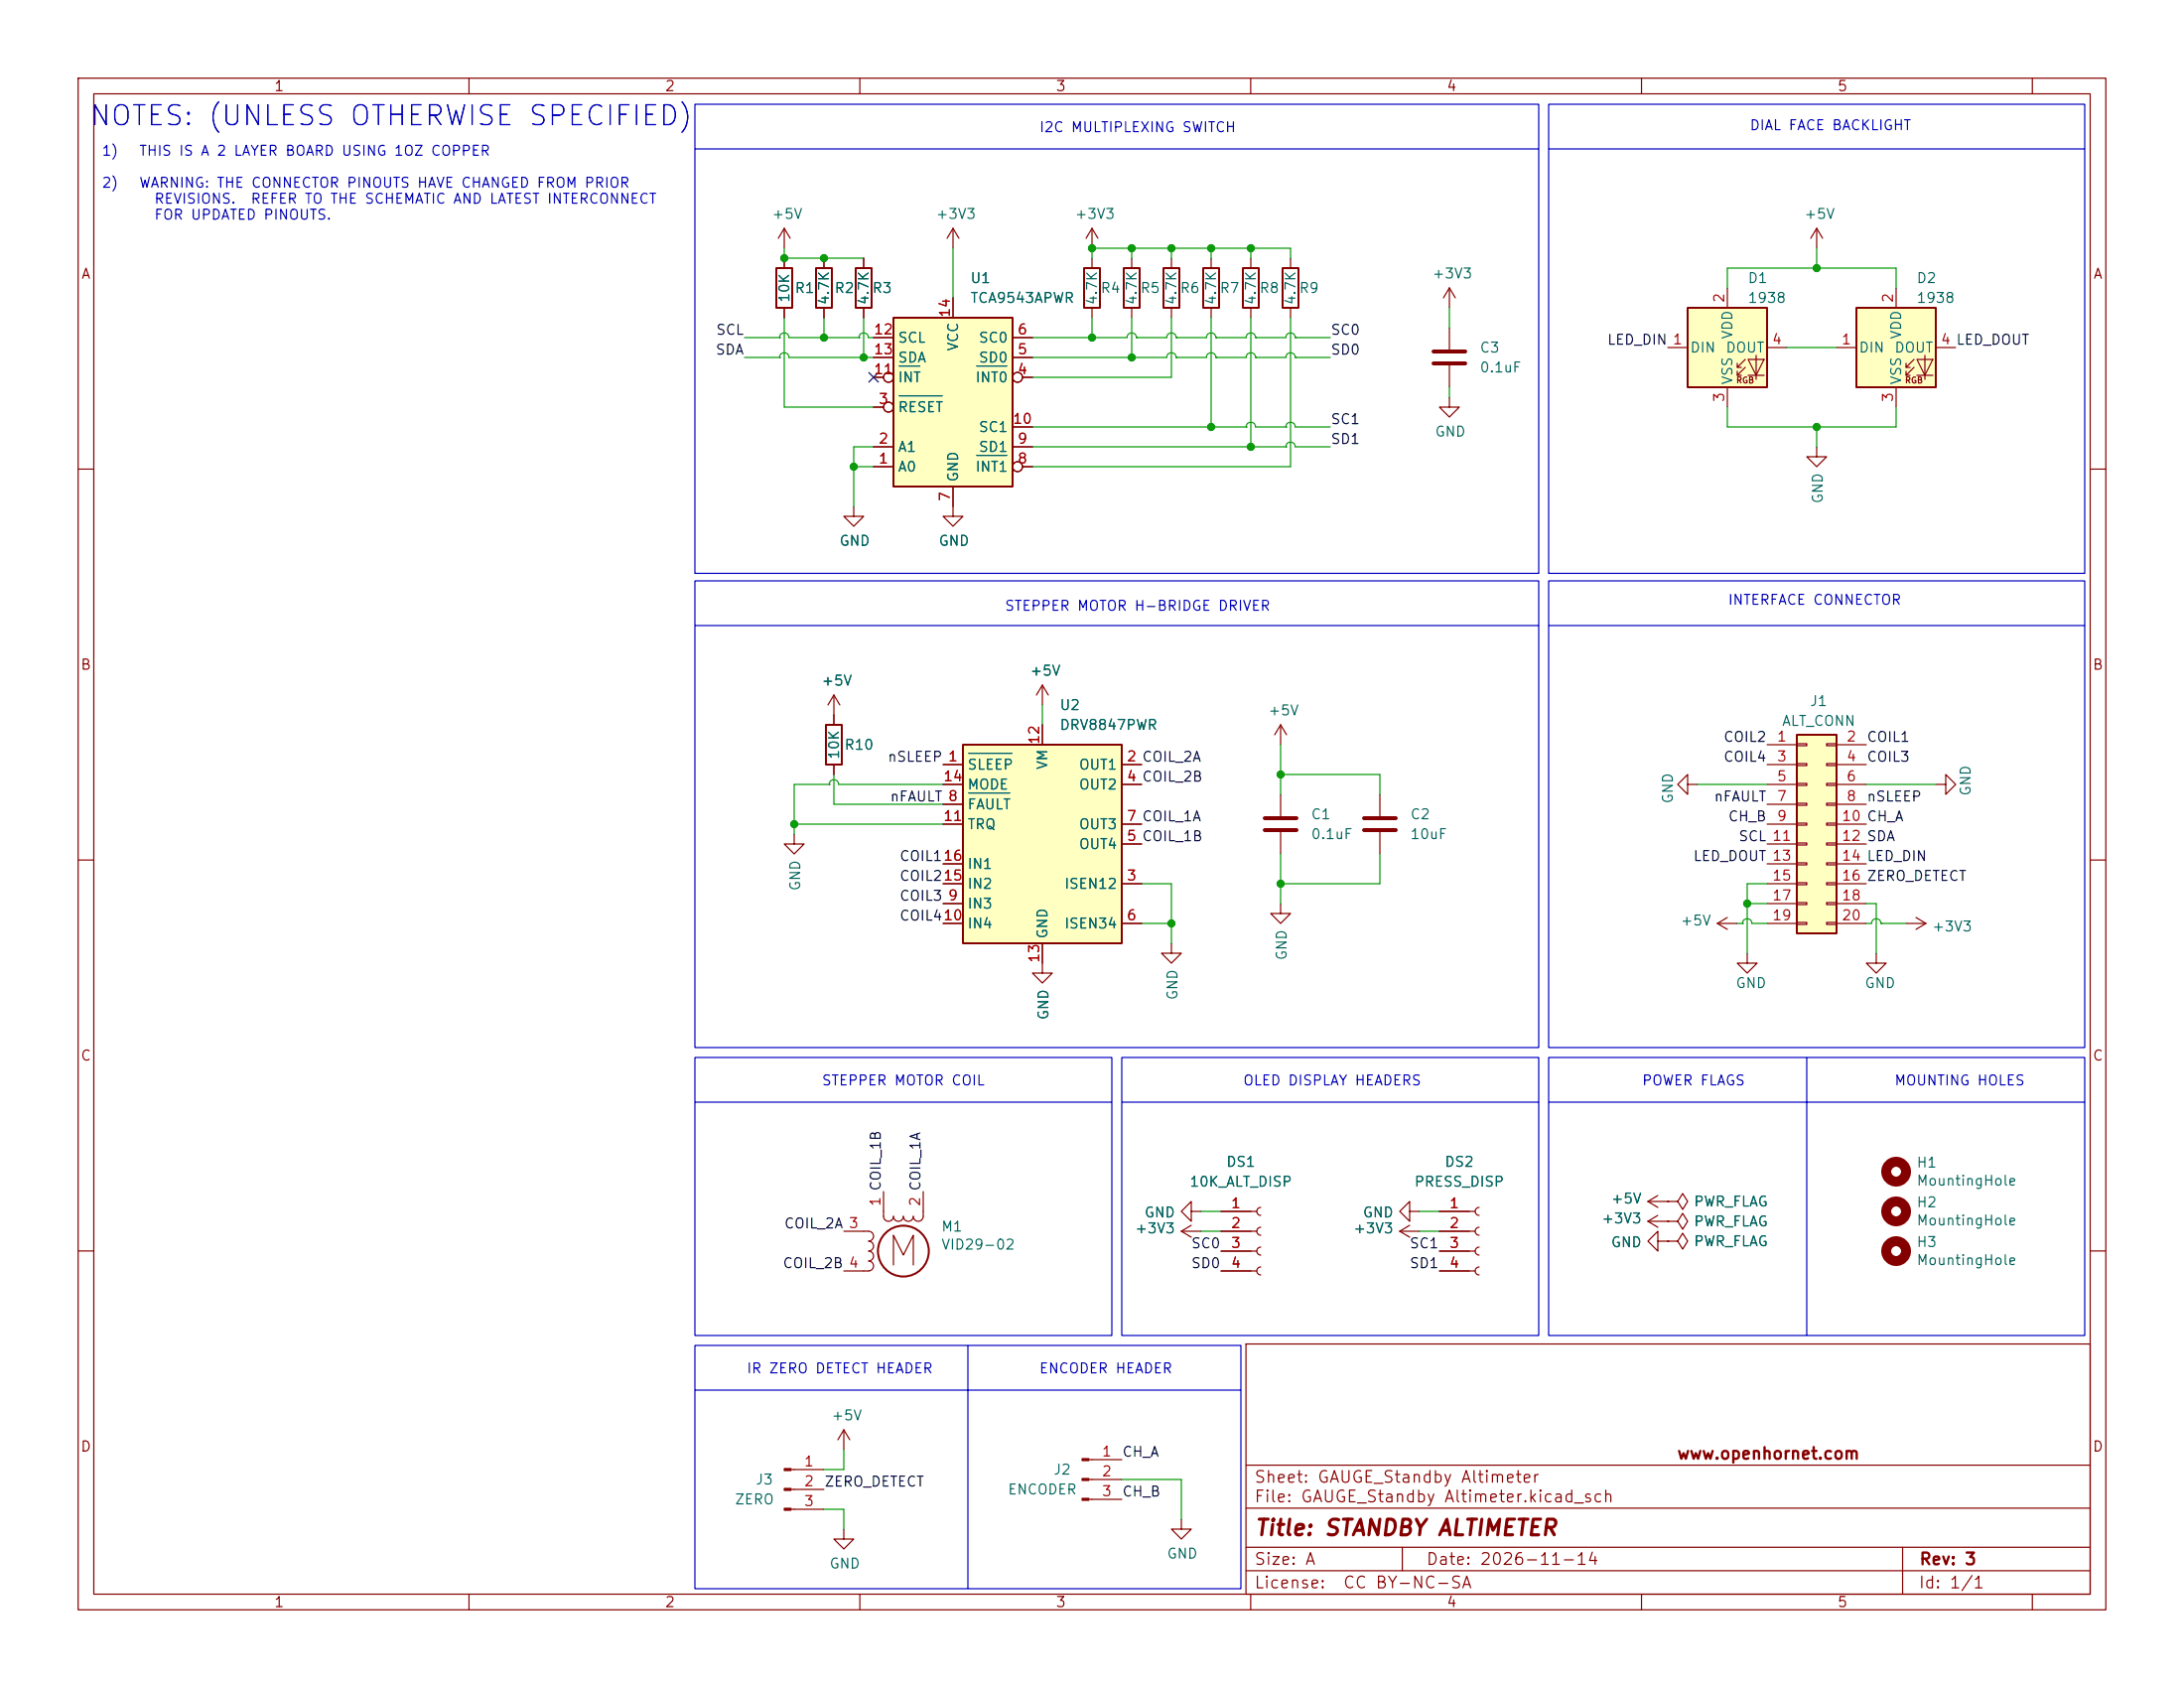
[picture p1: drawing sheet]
<svg xmlns="http://www.w3.org/2000/svg" width="279mm" height="216mm" viewBox="0 0 279 216" stroke-linecap="round" stroke-linejoin="round" font-family="sans-serif">
<g fill="none" stroke="#840000" stroke-width=".15">
<path d="M10 10h259.4v195.9h-259.4zM12 12h255.4v191.9h-255.4zM60 10v2M110 10v2M160 10v2M210 10v2M260 10v2M10 60h2M121.9 64.8v1.2h1.3l-1.3 1.3-1.3-1.3h1.3M267.4 60h2M10 110h2M267.4 110h2"/>
<path d="M180.3 154.9v-1.2l-1.2 1.2 1.2 1.3v-1.3h1.3M10 160h2M159.4 171.9h108v32h-108zM267.4 160h2M159.4 197.9h108M159.4 192.9h108M159.4 187.4h108M179.4 197.9v3M243.4 197.9v6M60 203.9v2M110 203.9v2M159.4 200.9h108"/>
<path d="M160 203.9v2M210 203.9v2M260 203.9v2"/>
</g>
<path d="M114.3 40.6h15.2v21.6h-15.2z" fill="#ffffc2"/>
<path d="M99.3 34.3h2v5.1h-2zM109.5 34.3h2v5.1h-2zM114.3 40.6h15.2v21.6h-15.2z" fill="none" stroke="#840000" stroke-width=".25"/>
<g fill="none" stroke="#840000" stroke-width=".15">
<path d="M100.3 33v1.3M100.3 39.4v1.2M110.5 33v1.3M110.5 39.4v1.2M121.9 38.1v2.5M185.4 36.8l-.7 1.3M185.4 36.8l.8 1.3M185.4 36.8v2.6M111.8 59.7h2.5M111.8 57.2h2.5M111.8 52.1h1.2M111.8 48.3h1.2"/>
<path d="M111.8 45.7h2.5M111.8 43.2h2.5M129.5 57.2h2.6M129.5 45.7h2.6M129.5 43.2h2.6M129.5 54.6h2.6M130.8 59.7h1.3M130.8 48.3h1.3M121.9 62.2v2.6M163.8 92.7l-.7 1.3M163.8 92.7l.8 1.3M163.8 92.7v2.6"/>
<path d="M163.8 101.6v2.8M163.8 106.4v2.8M176.5 101.6v2.8M176.5 106.4v2.8M149.9 120.7v1.2h1.2l-1.2 1.3-1.3-1.3h1.3M151.1 157.5h2.6M151.1 157.5l1.3 .7M152.4 154.9v-1.2l-1.3 1.2 1.3 1.3v-1.3h1.3M152.4 156.7l-1.3 .8M179.1 157.5l1.2 .7M179.1 157.5h2.5M180.3 156.7l-1.2 .8"/>
<path d="M184.1 157.5h4.6M184.1 154.9h4.6M189.2 154.4a.51 .51 0 0 0-.5 .5 .51 .51 0 0 0 .5 .5M189.2 157a.51 .51 0 0 0-.5 .5 .51 .51 0 0 0 .5 .5M189.2 159.5a.51 .51 0 0 0-.5 .5 .51 .51 0 0 0 .5 .5M184.1 160h4.6M184.1 162.6h4.6M189.2 162.1a.51 .51 0 0 0-.5 .5 .51 .51 0 0 0 .5 .5"/>
<circle cx="113.7" cy="48.3" r=".63"/>
<circle cx="113.7" cy="52.1" r=".63"/>
<circle cx="130.2" cy="48.3" r=".63"/>
<circle cx="130.2" cy="59.7" r=".63"/>
</g>
<path d="M115 50.6h5.5M115 46.8h2.7M124.9 46.8h3.9M124.9 58.2h3.9" fill="none" stroke="#006464" stroke-width=".15"/>
<path d="M161.8 104.6h4.1M161.8 106.2h4.1M174.5 104.6h4.1M174.5 106.2h4.1" fill="none" stroke="#840000" stroke-width=".51"/>
<path d="M215.9 39.4h10.2v10.1h-10.2z" fill="#ffffc2"/>
<g fill="none" stroke="#840000" stroke-width=".15">
<path d="M139.7 29.2l-.8 1.3M139.7 29.2l.8 1.3M139.7 29.2v2.6M149.9 33v1.3M149.9 39.4v1.2M154.9 33v1.3M154.9 39.4v1.2M160 33v1.3M160 39.4v1.2M165.1 33v1.3M165.1 39.4v1.2M221 36.8v2.6"/>
<path d="M185.4 50.8v1.3h1.3l-1.3 1.2-1.3-1.2h1.3M185.4 41.9v2.8M185.4 46.7v2.8M213.4 44.5h2.5M221 49.5v2.6M222.2 47h.6M222.2 48h.6M223.3 46l-1.1 1v-.5M223.3 47l-1.1 1v-.5M223.6 46h2.1l-1 2zM223.6 48h2.1M224.7 45.5v3"/>
<path d="M226.1 44.5h2.5M109.2 64.8v1.2h1.3l-1.3 1.3-1.3-1.3h1.3M101.6 106.7v1.3h1.3l-1.3 1.2-1.3-1.2h1.3M107.9 157.5h3.2a.63 .63 0 0 1 .7 .6 .63 .63 0 0 1-.7 .6 .64 .64 0 0 1 .7 .7 .64 .64 0 0 1-.7 .6 .64 .64 0 0 1 .7 .6 .64 .64 0 0 1-.7 .7 .64 .64 0 0 1 .7 .6 .64 .64 0 0 1-.7 .7h-3.2M113 152.4v3.2a.64 .64 0 0 0 .7 .6 .64 .64 0 0 0 .6-.6 .64 .64 0 0 0 .6 .6 .64 .64 0 0 0 .7-.6 .64 .64 0 0 0 .6 .6 .64 .64 0 0 0 .6-.6 .64 .64 0 0 0 .7 .6 .64 .64 0 0 0 .6-.6v-3.2M156.2 154.9h4.6M156.2 157.5h4.6M161.3 154.4a.51 .51 0 0 0-.5 .5 .51 .51 0 0 0 .5 .5M161.3 157a.51 .51 0 0 0-.5 .5 .51 .51 0 0 0 .5 .5M161.3 159.5a.51 .51 0 0 0-.5 .5 .51 .51 0 0 0 .5 .5M114.3 161.8v-3.8l1.3 2.5 1.2-2.5v3.8M156.2 160h4.6"/>
<path d="M156.2 162.6h4.6M161.3 162.1a.51 .51 0 0 0-.5 .5 .51 .51 0 0 0 .5 .5"/>
</g>
<g fill="none" stroke="#840000" stroke-width=".25">
<path d="M148.8 34.3h2.1v5.1h-2.1zM153.9 34.3h2.1v5.1h-2.1zM159 34.3h2v5.1h-2zM164.1 34.3h2v5.1h-2zM215.9 39.4h10.2v10.1h-10.2z"/>
<circle cx="115.6" cy="160" r="3.3"/>
</g>
<path d="M183.4 45h4.1M183.4 46.5h4.1" fill="none" stroke="#840000" stroke-width=".51"/>
<path d="M123.2 95.3h20.3v25.4h-20.3z" fill="#ffffc2"/>
<path d="M104.4 34.3h2v5.1h-2zM138.7 34.3h2v5.1h-2zM143.8 34.3h2v5.1h-2zM105.7 92.7h2v5.1h-2zM123.2 95.3h20.3v25.4h-20.3z" fill="none" stroke="#840000" stroke-width=".25"/>
<g fill="none" stroke="#840000" stroke-width=".15">
<path d="M100.3 29.2l-.7 1.3M100.3 29.2l.8 1.3M100.3 29.2v2.6M105.4 33v1.3M105.4 39.4v1.2M121.9 29.2l-.7 1.3M121.9 29.2l.8 1.3M121.9 29.2v2.6M139.7 33v1.3M139.7 39.4v1.2M144.8 33v1.3M144.8 39.4v1.2"/>
<path d="M106.7 88.9v3.8M106.7 97.8v1.3M106.7 88.9l-.8 1.3M106.7 88.9l.7 1.3M120.6 97.8h2.6M133.3 87.6v2.6M133.3 92.7v2.6M133.3 87.6l-.7 1.3M133.3 87.6l.8 1.3M143.5 97.8h2.5M120.6 113h2.6M120.6 100.3h2.6"/>
<path d="M120.6 118.1h2.6M120.6 105.4h2.6M120.6 102.9h2.6M120.6 115.6h2.6M120.6 110.5h2.6M143.5 113h2.5M143.5 100.3h2.5M143.5 108h2.5M143.5 118.1h2.5M143.5 105.4h2.5M163.8 115.6v1.2h1.3l-1.3 1.3-1.2-1.3h1.2M133.3 120.7v3.8h1.3l-1.3 1.2-1.2-1.2h1.2"/>
</g>
<path d="M123.9 96.3h5.6M123.9 101.4h5.3" fill="none" stroke="#006464" stroke-width=".15"/>
<path d="M229.9 94h5v25.4h-5z" fill="#ffffc2"/>
<path d="M229.9 94h5v25.4h-5z" fill="none" stroke="#840000" stroke-width=".25"/>
<g fill="none" stroke="#840000" stroke-width=".15">
<path d="M232.4 29.2l-.8 1.3M232.4 29.2l.8 1.3M232.4 29.2v2.6M226.1 95.3h3.8M226.1 97.8h3.8M229.9 95.1h1.2v.3h-1.2zM229.9 97.7h1.2v.2h-1.2zM233.7 95.1h1.2v.3h-1.2zM233.7 97.7h1.2v.2h-1.2zM234.9 95.3h3.9M234.9 97.8h3.9M215.9 100.3v-1.2l-1.3 1.2 1.3 1.3v-1.3h1.3"/>
<path d="M219.7 118.1h2.5M219.7 118.1l1.3 .8M221 117.3l-1.3 .8M226.1 100.3h3.8M226.1 102.9h3.8M226.1 105.4h3.8M226.1 108h3.8M226.1 110.5h3.8M226.1 113h3.8M226.1 115.6h3.8M226.1 118.1h3.8M229.9 100.2h1.2v.3h-1.2z"/>
<path d="M229.9 102.7h1.2v.3h-1.2zM229.9 105.3h1.2v.2h-1.2zM229.9 107.8h1.2v.3h-1.2zM229.9 110.4h1.2v.2h-1.2zM229.9 112.9h1.2v.3h-1.2zM229.9 115.4h1.2v.3h-1.2zM229.9 118h1.2v.2h-1.2zM233.7 100.2h1.2v.3h-1.2zM233.7 102.7h1.2v.3h-1.2zM233.7 105.3h1.2v.2h-1.2zM233.7 107.8h1.2v.3h-1.2zM233.7 110.4h1.2v.2h-1.2z"/>
<path d="M233.7 112.9h1.2v.3h-1.2zM233.7 115.4h1.2v.3h-1.2zM233.7 118h1.2v.2h-1.2zM234.9 100.3h3.9M234.9 102.9h3.9M234.9 105.4h3.9M234.9 108h3.9M234.9 110.5h3.9M234.9 113h3.9M234.9 115.6h3.9M234.9 118.1h3.9M243.8 118.1h2.6"/>
<path d="M245.1 117.3l1.3 .8M246.4 118.1l-1.3 .8M247.6 100.3h1.3v-1.2l1.3 1.2-1.3 1.3v-1.3M223.5 121.9v1.3h1.3l-1.3 1.3-1.3-1.3h1.3M240 121.9v1.3h1.3l-1.3 1.3-1.2-1.3h1.2M210.8 156.2l1.3 .8M210.8 156.2h2.6M210.8 153.7l1.3 .7M210.8 153.7h2.6M212.1 158.8v-1.3l-1.3 1.3 1.3 1.2v-1.2h1.3M212.1 155.4l-1.3 .8M212.1 152.9l-1.3 .8"/>
<path d="M213.4 158.8h1.2l.7-1.1 .6 1.1-.6 1-.7-1M213.4 158.8h.1M213.4 156.2h1.2l.7-1 .6 1-.6 1-.7-1M213.4 156.2h.1M213.4 153.7h1.2l.7-1 .6 1-.6 1-.7-1M213.4 153.7h.1M101.2 188h4.2M101.2 190.5h4.2M101.2 193h4.2M107.9 195.6v1.3h1.3l-1.3 1.2-1.2-1.2h1.2M107.9 182.9l-.7 1.3M107.9 182.9l.8 1.3"/>
<path d="M107.9 182.9v2.5M139.3 186.7h4.2M139.3 189.2h4.2M139.3 191.8h4.2M151.1 194.3v1.3h1.3l-1.3 1.3-1.2-1.3h1.2"/>
</g>
<g fill="none" stroke="#840000" stroke-width="1.3">
<circle cx="242.6" cy="154.9" r="1.27"/>
<circle cx="242.6" cy="149.9" r="1.27"/>
<circle cx="242.6" cy="160" r="1.27"/>
</g>
<g fill="#840000" stroke="#840000" stroke-width=".15">
<path d="M100.3 187.8h.9v.3h-.9z"/>
<path d="M100.3 190.4h.9v.2h-.9z"/>
<path d="M100.3 192.9h.9v.3h-.9z"/>
<path d="M138.4 186.6h.9v.2h-.9z"/>
<path d="M138.4 189.1h.9v.3h-.9z"/>
<path d="M138.4 191.6h.9v.3h-.9z"/>
</g>
<path d="M237.5 39.4h10.1v10.1h-10.1z" fill="#ffffc2"/>
<g fill="none" stroke="#840000" stroke-width=".15">
<path d="M100.3 33v1.3M100.3 39.4v1.2M105.4 33v1.3M105.4 39.4v1.2M110.5 33v1.3M110.5 39.4v1.2M121.9 38.1v2.5M242.6 36.8v2.6M111.8 59.7h2.5M111.8 57.2h2.5M111.8 52.1h1.2M111.8 48.3h1.2"/>
<path d="M111.8 45.7h2.5M111.8 43.2h2.5M129.5 57.2h2.6M129.5 45.7h2.6M129.5 43.2h2.6M129.5 54.6h2.6M130.8 59.7h1.3M130.8 48.3h1.3M232.4 57.2v1.2h1.3l-1.3 1.3-1.3-1.3h1.3M234.9 44.5h2.6M242.6 49.5v2.6M243.8 47h.5"/>
<path d="M243.8 48h.5M244.9 46l-1.1 1v-.5M244.9 47l-1.1 1v-.5M245.2 46h2.1l-1 2zM245.2 48h2.1M246.3 45.5v3M247.6 44.5h2.6M121.9 62.2v2.6M106.7 91.4v1.3M106.7 97.8v1.3M120.6 97.8h2.6M133.3 92.7v2.6"/>
<path d="M143.5 97.8h2.5M120.6 113h2.6M120.6 100.3h2.6M120.6 118.1h2.6M120.6 105.4h2.6M120.6 102.9h2.6M120.6 115.6h2.6M120.6 110.5h2.6M143.5 113h2.5M143.5 100.3h2.5M143.5 108h2.5M143.5 118.1h2.5"/>
<path d="M143.5 105.4h2.5M133.3 120.7v2.5M156.2 154.9h3.8M156.2 157.5h3.8M184.1 154.9h3.9M184.1 157.5h3.9M213.4 158.8h.1M213.4 156.2h.1M213.4 153.7h.1M156.2 160h3.8M156.2 162.6h3.8M184.1 160h3.9"/>
<path d="M184.1 162.6h3.9"/>
<circle cx="113.7" cy="48.3" r=".63"/>
<circle cx="113.7" cy="52.1" r=".63"/>
<circle cx="130.2" cy="48.3" r=".63"/>
<circle cx="130.2" cy="59.7" r=".63"/>
</g>
<path d="M237.5 39.4h10.1v10.1h-10.1z" fill="none" stroke="#840000" stroke-width=".25"/>
<g fill="none" stroke="#0000c2" stroke-width=".15">
<path d="M88.9 13.3h107.9v60h-107.9zM88.9 19.1h107.9M198.1 13.3h68.6v60h-68.6zM198.1 19.1h68.6M88.9 74.3h107.9v59.7h-107.9zM198.1 74.3h68.6v59.7h-68.6zM88.9 80h107.9M198.1 80h68.6M88.9 135.3h53.3v35.5h-53.3zM143.5 135.3h53.3v35.5h-53.3zM198.1 135.3h68.6v35.5h-68.6zM231.1 135.3v35.5"/>
<path d="M88.9 141h53.3M143.5 141h53.3M198.1 141h68.6M88.9 172.1h69.8v31.1h-69.8zM88.9 177.8h69.8M123.8 172.1v31.1"/>
</g>
<g fill="none" stroke="#009600" stroke-width=".15">
<path d="M100.3 31.8v1.2h10.2M121.9 31.8v6.3M139.7 33v-1.2h25.4v1.2M144.8 31.8v1.2M149.9 31.8v1.2M154.9 31.8v1.2M160 31.8v1.2M185.4 39.4v2.5M221 36.8v-2.5h21.6v2.5M232.4 31.8v2.5M95.2 45.7h4.5M95.2 43.2h4.5"/>
<path d="M99.7 43.2h.1M99.7 43.2a.61 .61 0 0 1 .6-.6 .61 .61 0 0 1 .6 .6h9M99.7 45.7h.1M99.7 45.7a.61 .61 0 0 1 .6-.6 .61 .61 0 0 1 .6 .6h10.9M100.3 40.6v11.5h11.5M105.4 40.6v2.6M109.2 59.7h2.6M109.9 43.2h.1M109.9 43.2a.61 .61 0 0 1 .6-.6 .61 .61 0 0 1 .6 .6h.7M110.5 40.6v5.1M111.8 57.2h-2.6v7.6M132.1 45.7h17.2a.61 .61 0 0 1 .6-.6 .61 .61 0 0 1 .6 .6"/>
<path d="M132.1 43.2h12.1a.61 .61 0 0 1 .6-.6 .61 .61 0 0 1 .6 .6M132.1 57.2h32.4M132.1 54.6h27.3M139.7 40.6v2.6M144.8 40.6v5.1M145.4 43.2h3.9a.61 .61 0 0 1 .6-.6 .61 .61 0 0 1 .6 .6M145.4 43.2h.1M149.9 40.6v7.7h-17.8M150.5 45.7h3.8a.61 .61 0 0 1 .6-.6 .61 .61 0 0 1 .6 .6M150.5 45.7h.1M150.5 43.2h3.8a.61 .61 0 0 1 .6-.6 .61 .61 0 0 1 .6 .6M150.5 43.2h.1"/>
<path d="M154.9 40.6v14M155.5 45.7h3.9a.61 .61 0 0 1 .6-.6 .61 .61 0 0 1 .6 .6M155.5 45.7h.1M155.5 43.2h3.9a.61 .61 0 0 1 .6-.6 .61 .61 0 0 1 .6 .6M155.5 43.2h.1M159.4 54.6h.1M159.4 54.6a.61 .61 0 0 1 .6-.6 .61 .61 0 0 1 .6 .6h3.9M160 40.6v16.6M160.6 45.7h3.9a.61 .61 0 0 1 .6-.6 .61 .61 0 0 1 .6 .6M160.6 45.7h.1M160.6 43.2h3.9a.61 .61 0 0 1 .6-.6 .61 .61 0 0 1 .6 .6M160.6 43.2h.1"/>
<path d="M164.5 54.6h.1M164.5 54.6a.61 .61 0 0 1 .6-.6 .61 .61 0 0 1 .6 .6h4.5M164.5 57.2h.1M164.5 57.2a.61 .61 0 0 1 .6-.7 .61 .61 0 0 1 .6 .7h4.5M165.1 40.6v19.1h-33M165.7 45.7h.1M165.7 43.2h.1M165.7 45.7h4.5M165.7 43.2h4.5M185.4 49.5v1.3M221 52.1v2.5h21.6v-2.5M228.6 44.5h6.3"/>
<path d="M232.4 54.6v2.6M106.7 99.1v3.8h13.9M133.3 90.2v2.5M163.8 99.1h12.7v2.5M163.8 95.3v6.3M101.6 105.4h19M106.1 100.3h.1M106.1 100.3a.61 .61 0 0 1 .6-.6 .61 .61 0 0 1 .6 .6h13.3M106.1 100.3h-4.5v6.4M146 113h3.9v7.7M146 118.1h3.9M163.8 109.2v6.4"/>
<path d="M176.5 109.2v3.8h-12.7M217.2 100.3h8.9M222.2 118.1h.7M222.9 118.1h.1M222.9 118.1a.61 .61 0 0 1 .6-.6 .61 .61 0 0 1 .6 .6h2M223.5 115.6h2.6M226.1 113h-2.6v8.9M238.8 118.1h.6a.61 .61 0 0 1 .6-.6 .61 .61 0 0 1 .6 .6M238.8 100.3h8.8M238.8 115.6h1.2v6.3M240.6 118.1h.1M240.6 118.1h3.2"/>
<path d="M153.7 157.5h2.5M153.7 154.9h2.5M181.6 157.5h2.5M181.6 154.9h2.5M105.4 193h2.5v2.6M107.9 185.4v2.6h-2.5M143.5 189.2h7.6v5.1"/>
</g>
<path d="M111.2 47.7l1.2 1.2M112.4 47.7l-1.2 1.2" fill="none" stroke="#000084" stroke-width=".15"/>
<path d="M115 50.6h5.5M115 46.8h2.7M124.9 46.8h3.9M124.9 58.2h3.9M123.9 96.3h5.6M123.9 101.4h5.3" fill="none" stroke="#006464" stroke-width=".15"/>
<g fill="#009600" stroke="#009600" stroke-width=".13">
<circle cx="160" cy="57.2" r=".46"/>
<circle cx="139.7" cy="43.2" r=".46"/>
<circle cx="144.8" cy="31.8" r=".46"/>
<circle cx="139.7" cy="31.8" r=".46"/>
<circle cx="154.9" cy="31.8" r=".46"/>
<circle cx="160" cy="31.8" r=".46"/>
<circle cx="144.8" cy="45.7" r=".46"/>
<circle cx="154.9" cy="54.6" r=".46"/>
<circle cx="149.9" cy="31.8" r=".46"/>
<circle cx="110.5" cy="45.7" r=".46"/>
<circle cx="109.2" cy="59.7" r=".46"/>
<circle cx="163.8" cy="113" r=".46"/>
<circle cx="149.9" cy="118.1" r=".46"/>
<circle cx="101.6" cy="105.4" r=".46"/>
<circle cx="163.8" cy="99.1" r=".46"/>
<circle cx="105.4" cy="43.2" r=".46"/>
<circle cx="100.3" cy="33" r=".46"/>
<circle cx="105.4" cy="33" r=".46"/>
<circle cx="223.5" cy="115.6" r=".46"/>
<circle cx="232.4" cy="34.3" r=".46"/>
<circle cx="232.4" cy="54.6" r=".46"/>
</g>
<text font-size="2.5" fill="#0000c2" x="11.3" y="16.7">NOTES: (UNLESS OTHERWISE SPECIFIED)</text>
<text font-size="2" fill="#840000" x="160.4" y="196.9">Title: STANDBY ALTIMETER</text>
<g font-size="1.5" fill="#840000">
<text x="160.4" y="190">Sheet: GAUGE_Standby Altimeter</text>
<text x="214.4" y="187">www.openhornet.com</text>
<text x="160.4" y="192.5">File: GAUGE_Standby Altimeter.kicad_sch</text>
<text x="160.4" y="203.5">License:</text>
<text x="160.4" y="200.5">Size: A</text>
<text x="171.7" y="203.5">CC BY-NC-SA</text>
<text x="182.4" y="200.5">Date: 2026-11-14</text>
<text x="245.4" y="203.5">Id: 1/1</text>
<text x="245.4" y="200.5">Rev: 3</text>
</g>
<g font-size="1.3" fill="#840000">
<text x="35" y="12">1</text>
<text x="85" y="12">2</text>
<text x="135" y="12">3</text>
<text x="185" y="12">4</text>
<text x="235" y="12">5</text>
<text x="10.3" y="36">A</text>
<text x="267.7" y="36">A</text>
<text x="10.2" y="86">B</text>
<text x="267.6" y="86">B</text>
<text x="10.2" y="136">C</text>
<text x="267.6" y="136">C</text>
<text x="10.2" y="186">D</text>
<text x="267.6" y="186">D</text>
<text x="35" y="205.9">1</text>
<text x="85" y="205.9">2</text>
<text x="135" y="205.9">3</text>
<text x="185" y="205.9">4</text>
<text x="235" y="205.9">5</text>
</g>
<g font-size="1.3" fill="#0000c2">
<text x="132.9" y="17.2">I2C MULTIPLEXING SWITCH</text>
<text x="223.7" y="17">DIAL FACE BACKLIGHT</text>
<text x="12.9" y="20.2">1)</text>
<text x="17.7" y="20.2">THIS IS A 2 LAYER BOARD USING 1OZ COPPER</text>
<text x="12.9" y="24.3">2)</text>
<text x="17.7" y="24.3">WARNING: THE CONNECTOR PINOUTS HAVE CHANGED FROM PRIOR</text>
<text x="19.6" y="26.4">REVISIONS.</text>
<text x="19.6" y="28.4">FOR UPDATED PINOUTS.</text>
<text x="32" y="26.4">REFER TO THE SCHEMATIC AND LATEST INTERCONNECT</text>
<text x="221" y="77.7">INTERFACE CONNECTOR</text>
<text x="128.5" y="78.4">STEPPER MOTOR H-BRIDGE DRIVER</text>
<text x="105" y="139.1">STEPPER MOTOR COIL</text>
<text x="158.9" y="139.1">OLED DISPLAY HEADERS</text>
<text x="210" y="139.1">POWER FLAGS</text>
<text x="242.3" y="139.1">MOUNTING HOLES</text>
<text x="95.4" y="176">IR ZERO DETECT HEADER</text>
<text x="132.9" y="176">ENCODER HEADER</text>
</g>
<g font-size="1.3" fill="#006464">
<text x="98.6" y="28.3">+5V</text>
<text x="119.6" y="28.3">+3V3</text>
<text x="137.4" y="28.3">+3V3</text>
<text x="230.7" y="28.3">+5V</text>
<text x="183.1" y="35.9">+3V3</text>
<text x="101.3" y="38.8" transform="rotate(-90 101.3 38.8)">10K</text>
<text x="101.6" y="37.8">R1</text>
<text x="106.4" y="39.1" transform="rotate(-90 106.4 39.1)">4.7K</text>
<text x="106.7" y="37.8">R2</text>
<text x="111.5" y="39.1" transform="rotate(-90 111.5 39.1)">4.7K</text>
<text x="111.5" y="37.8">R3</text>
<text x="124" y="36.5">U1</text>
<text x="124" y="39.1">TCA9543APWR</text>
<text x="140.7" y="39.1" transform="rotate(-90 140.7 39.1)">4.7K</text>
<text x="140.7" y="37.8">R4</text>
<text x="145.7" y="39.1" transform="rotate(-90 145.7 39.1)">4.7K</text>
<text x="145.8" y="37.8">R5</text>
<text x="150.8" y="39.1" transform="rotate(-90 150.8 39.1)">4.7K</text>
<text x="150.9" y="37.8">R6</text>
<text x="155.9" y="39.1" transform="rotate(-90 155.9 39.1)">4.7K</text>
<text x="155.9" y="37.8">R7</text>
<text x="161" y="39.1" transform="rotate(-90 161 39.1)">4.7K</text>
<text x="161" y="37.8">R8</text>
<text x="166.1" y="39.1" transform="rotate(-90 166.1 39.1)">4.7K</text>
<text x="166.1" y="37.8">R9</text>
<text x="223.5" y="36.5">D1</text>
<text x="223.5" y="39.1">1938</text>
<text x="245.1" y="36.5">D2</text>
<text x="245.1" y="39.1">1938</text>
<text x="114.8" y="44.1">SCL</text>
<text x="114.8" y="46.7">SDA</text>
<text x="122.9" y="45" transform="rotate(-90 122.9 45)">VCC</text>
<text x="125.1" y="46.7">SD0</text>
<text x="125.1" y="44.1">SC0</text>
<text x="189.2" y="45.4">C3</text>
<text x="189.2" y="48">0.1uF</text>
<text x="216.1" y="45.4">DIN</text>
<text x="220.7" y="45.4">DOUT</text>
<text x="221.9" y="43.5" transform="rotate(-90 221.9 43.5)">VDD</text>
<text x="237.7" y="45.4">DIN</text>
<text x="242.3" y="45.4">DOUT</text>
<text x="243.5" y="43.5" transform="rotate(-90 243.5 43.5)">VDD</text>
<text x="114.8" y="53">RESET</text>
<text x="114.8" y="49.2">INT</text>
<text x="124.7" y="49.2">INT0</text>
<text x="221.9" y="49.3" transform="rotate(-90 221.9 49.3)">VSS</text>
<text x="243.5" y="49.3" transform="rotate(-90 243.5 49.3)">VSS</text>
<text x="114.8" y="58.1">A1</text>
<text x="125.1" y="58.1">SD1</text>
<text x="125.1" y="55.6">SC1</text>
<text x="183.5" y="56.2">GND</text>
<text x="114.8" y="60.7">A0</text>
<text x="122.9" y="61.7" transform="rotate(-90 122.9 61.7)">GND</text>
<text x="124.7" y="60.7">INT1</text>
<text x="233.5" y="64.5" transform="rotate(-90 233.5 64.5)">GND</text>
<text x="107.3" y="70.1">GND</text>
<text x="120" y="70.1">GND</text>
<text x="105" y="88">+5V</text>
<text x="131.7" y="86.7">+5V</text>
<text x="135.5" y="91.1">U2</text>
<text x="135.5" y="93.7">DRV8847PWR</text>
<text x="162.1" y="91.8">+5V</text>
<text x="227.9" y="93.2">ALT_CONN</text>
<text x="231.4" y="90.6">J1</text>
<text x="107.6" y="97.2" transform="rotate(-90 107.6 97.2)">10K</text>
<text x="107.9" y="96.2">R10</text>
<text x="123.7" y="98.8">SLEEP</text>
<text x="123.7" y="101.3">MODE</text>
<text x="134.3" y="98.5" transform="rotate(-90 134.3 98.5)">VM</text>
<text x="137.9" y="98.8">OUT1</text>
<text x="137.9" y="101.3">OUT2</text>
<text x="252.4" y="101.9" transform="rotate(-90 252.4 101.9)">GND</text>
<text x="123.7" y="103.8">FAULT</text>
<text x="123.7" y="106.4">TRQ</text>
<text x="137.9" y="106.4">OUT3</text>
<text x="167.6" y="105.1">C1</text>
<text x="167.6" y="107.6">0.1uF</text>
<text x="180.3" y="105.1">C2</text>
<text x="180.3" y="107.6">10uF</text>
<text x="214.3" y="102.9" transform="rotate(-90 214.3 102.9)">GND</text>
<text x="123.7" y="114">IN2</text>
<text x="123.7" y="111.5">IN1</text>
<text x="136.1" y="114">ISEN12</text>
<text x="137.9" y="108.9">OUT4</text>
<text x="102.7" y="114" transform="rotate(-90 102.7 114)">GND</text>
<text x="123.7" y="116.5">IN3</text>
<text x="123.7" y="119.1">IN4</text>
<text x="136.1" y="119.1">ISEN34</text>
<text x="214.9" y="118.7">+5V</text>
<text x="247.1" y="119.5">+3V3</text>
<text x="134.3" y="120.2" transform="rotate(-90 134.3 120.2)">GND</text>
<text x="164.9" y="122.9" transform="rotate(-90 164.9 122.9)">GND</text>
<text x="134.4" y="130.5" transform="rotate(-90 134.4 130.5)">GND</text>
<text x="151" y="128" transform="rotate(-90 151 128)">GND</text>
<text x="222" y="126.7">GND</text>
<text x="238.5" y="126.7">GND</text>
<text x="156.8" y="149.6">DS1</text>
<text x="184.7" y="149.6">DS2</text>
<text x="245.1" y="149.7">H1</text>
<text x="152.1" y="152.1">10K_ALT_DISP</text>
<text x="180.8" y="152.1">PRESS_DISP</text>
<text x="206" y="154.3">+5V</text>
<text x="216.6" y="154.6">PWR_FLAG</text>
<text x="245.1" y="154.7">H2</text>
<text x="245.1" y="152">MountingHole</text>
<text x="120.3" y="157.8">M1</text>
<text x="120.3" y="160.1">VID29-02</text>
<text x="145.1" y="158.1">+3V3</text>
<text x="146.3" y="156">GND</text>
<text x="173" y="158.1">+3V3</text>
<text x="174.3" y="156">GND</text>
<text x="204.8" y="156.8">+3V3</text>
<text x="206" y="159.8">GND</text>
<text x="216.6" y="159.7">PWR_FLAG</text>
<text x="216.6" y="157.2">PWR_FLAG</text>
<text x="245.1" y="159.8">H3</text>
<text x="245.1" y="157">MountingHole</text>
<text x="245.1" y="162.1">MountingHole</text>
<text x="106.3" y="182">+5V</text>
<text x="96.6" y="190.2">J3</text>
<text x="128.8" y="191.5">ENCODER</text>
<text x="134.7" y="188.9">J2</text>
<text x="93.9" y="192.7">ZERO</text>
<text x="106" y="200.9">GND</text>
<text x="149.2" y="199.7">GND</text>
</g>
<g font-size="1.3" fill="#a90000">
<text x="121.8" y="40.7" transform="rotate(-90 121.8 40.7)">14</text>
<text x="220.9" y="38.8" transform="rotate(-90 220.9 38.8)">2</text>
<text x="242.5" y="38.8" transform="rotate(-90 242.5 38.8)">2</text>
<text x="111.7" y="43.1">12</text>
<text x="111.7" y="45.6">13</text>
<text x="130.1" y="45.6">5</text>
<text x="130.1" y="43.1">6</text>
<text x="226.6" y="44.4">4</text>
<text x="235.5" y="44.4">1</text>
<text x="248.2" y="44.4">4 LED_DOUT</text>
<text x="111.7" y="48.2">11</text>
<text x="112.3" y="52">3</text>
<text x="130.1" y="48.2">4</text>
<text x="220.9" y="51.5" transform="rotate(-90 220.9 51.5)">3</text>
<text x="242.5" y="51.5" transform="rotate(-90 242.5 51.5)">3</text>
<text x="112.3" y="59.6">1</text>
<text x="112.3" y="57.1">2</text>
<text x="129.5" y="54.5">10</text>
<text x="130.1" y="59.6">8</text>
<text x="130.1" y="57.1">9</text>
<text x="121.8" y="64.2" transform="rotate(-90 121.8 64.2)">7</text>
<text x="133.3" y="95.3" transform="rotate(-90 133.3 95.3)">12</text>
<text x="227.2" y="95.2">1</text>
<text x="236.1" y="95.2">2</text>
<text x="120.6" y="100.2">14</text>
<text x="121.2" y="97.7">1</text>
<text x="144" y="97.7">2 COIL_2A</text>
<text x="144" y="100.2">4 COIL_2B</text>
<text x="144" y="97.7">2</text>
<text x="144" y="100.2">4</text>
<text x="227.2" y="97.7">3</text>
<text x="227.2" y="100.2">5</text>
<text x="236.1" y="97.7">4</text>
<text x="236.1" y="100.2">6</text>
<text x="120.6" y="105.3">11</text>
<text x="121.2" y="102.8">8</text>
<text x="144" y="107.9">5 COIL_1B</text>
<text x="144" y="105.3">7 COIL_1A</text>
<text x="144" y="107.9">5</text>
<text x="144" y="105.3">7</text>
<text x="227.2" y="102.8">7</text>
<text x="227.2" y="105.3">9</text>
<text x="235.5" y="105.3">10 CH_A</text>
<text x="235.5" y="107.9">12 SDA</text>
<text x="236.1" y="102.8">8</text>
<text x="120.6" y="112.9">15</text>
<text x="120.6" y="110.4">16</text>
<text x="144" y="112.9">3</text>
<text x="226.6" y="112.9">15</text>
<text x="235.5" y="110.4">14 LED_DIN</text>
<text x="235.5" y="112.9">16 ZERO_DETECT</text>
<text x="120.6" y="118">10</text>
<text x="121.2" y="115.5">9</text>
<text x="144" y="118">6</text>
<text x="226.6" y="115.5">17</text>
<text x="226.6" y="118">19</text>
<text x="235.5" y="115.5">18</text>
<text x="235.5" y="118">20</text>
<text x="133.3" y="123.3" transform="rotate(-90 133.3 123.3)">13</text>
<text x="112.9" y="154.4" transform="rotate(-90 112.9 154.4)">1 COIL_1B</text>
<text x="118" y="154.4" transform="rotate(-90 118 154.4)">2 COIL_1A</text>
<text x="157.4" y="154.9">1</text>
<text x="185.3" y="154.9">1</text>
<text x="157.4" y="157.4">2</text>
<text x="157.4" y="159.9">3</text>
<text x="185.3" y="157.4">2</text>
<text x="185.3" y="159.9">3</text>
<text x="157.4" y="162.5">4</text>
<text x="185.3" y="162.5">4</text>
<text x="102.8" y="187.9">1</text>
<text x="102.8" y="190.4">2</text>
<text x="140.9" y="186.6">1</text>
<text x="140.9" y="189.1">2</text>
<text x="140.9" y="191.7">3</text>
<text x="102.8" y="193">3</text>
</g>
<g font-size="1.3" fill="#0f0f0f">
<text x="91.5" y="45.7">SDA</text>
<text x="91.5" y="43.1">SCL</text>
<text x="170.2" y="45.7">SD0</text>
<text x="170.2" y="43.1">SC0</text>
<text x="205.5" y="44.4">LED_DIN 1</text>
<text x="170.2" y="54.6">SC1</text>
<text x="170.2" y="57.1">SD1</text>
<text x="220.4" y="95.2">COIL2</text>
<text x="238.7" y="95.2">COIL1</text>
<text x="113.5" y="97.8">nSLEEP 1</text>
<text x="220.4" y="97.8">COIL4</text>
<text x="238.7" y="97.8">COIL3</text>
<text x="113.8" y="102.8">nFAULT 8</text>
<text x="219.2" y="102.8">nFAULT</text>
<text x="221" y="105.4">CH_B</text>
<text x="222.3" y="107.9">SCL 11</text>
<text x="238.7" y="102.8">nSLEEP</text>
<text x="115" y="110.5">COIL116</text>
<text x="115" y="113">COIL215</text>
<text x="216.5" y="110.5">LED_DOUT 13</text>
<text x="115" y="115.5">COIL3</text>
<text x="115" y="118.1">COIL410</text>
<text x="100.2" y="157.4">COIL_2A 3</text>
<text x="152.3" y="160">SC0</text>
<text x="180.2" y="160">SC1</text>
<text x="100" y="162.5">COIL_2B 4</text>
<text x="152.3" y="162.5">SD0</text>
<text x="180.2" y="162.5">SD1</text>
<text x="105.4" y="190.5">ZERO_DETECT</text>
<text x="143.5" y="186.7">CH_A</text>
<text x="143.5" y="191.7">CH_B</text>
</g>
<g font-size=".8" fill="#840000">
<text x="222" y="49.2">RGB</text>
<text x="243.6" y="49.2">RGB</text>
</g>
</svg>
